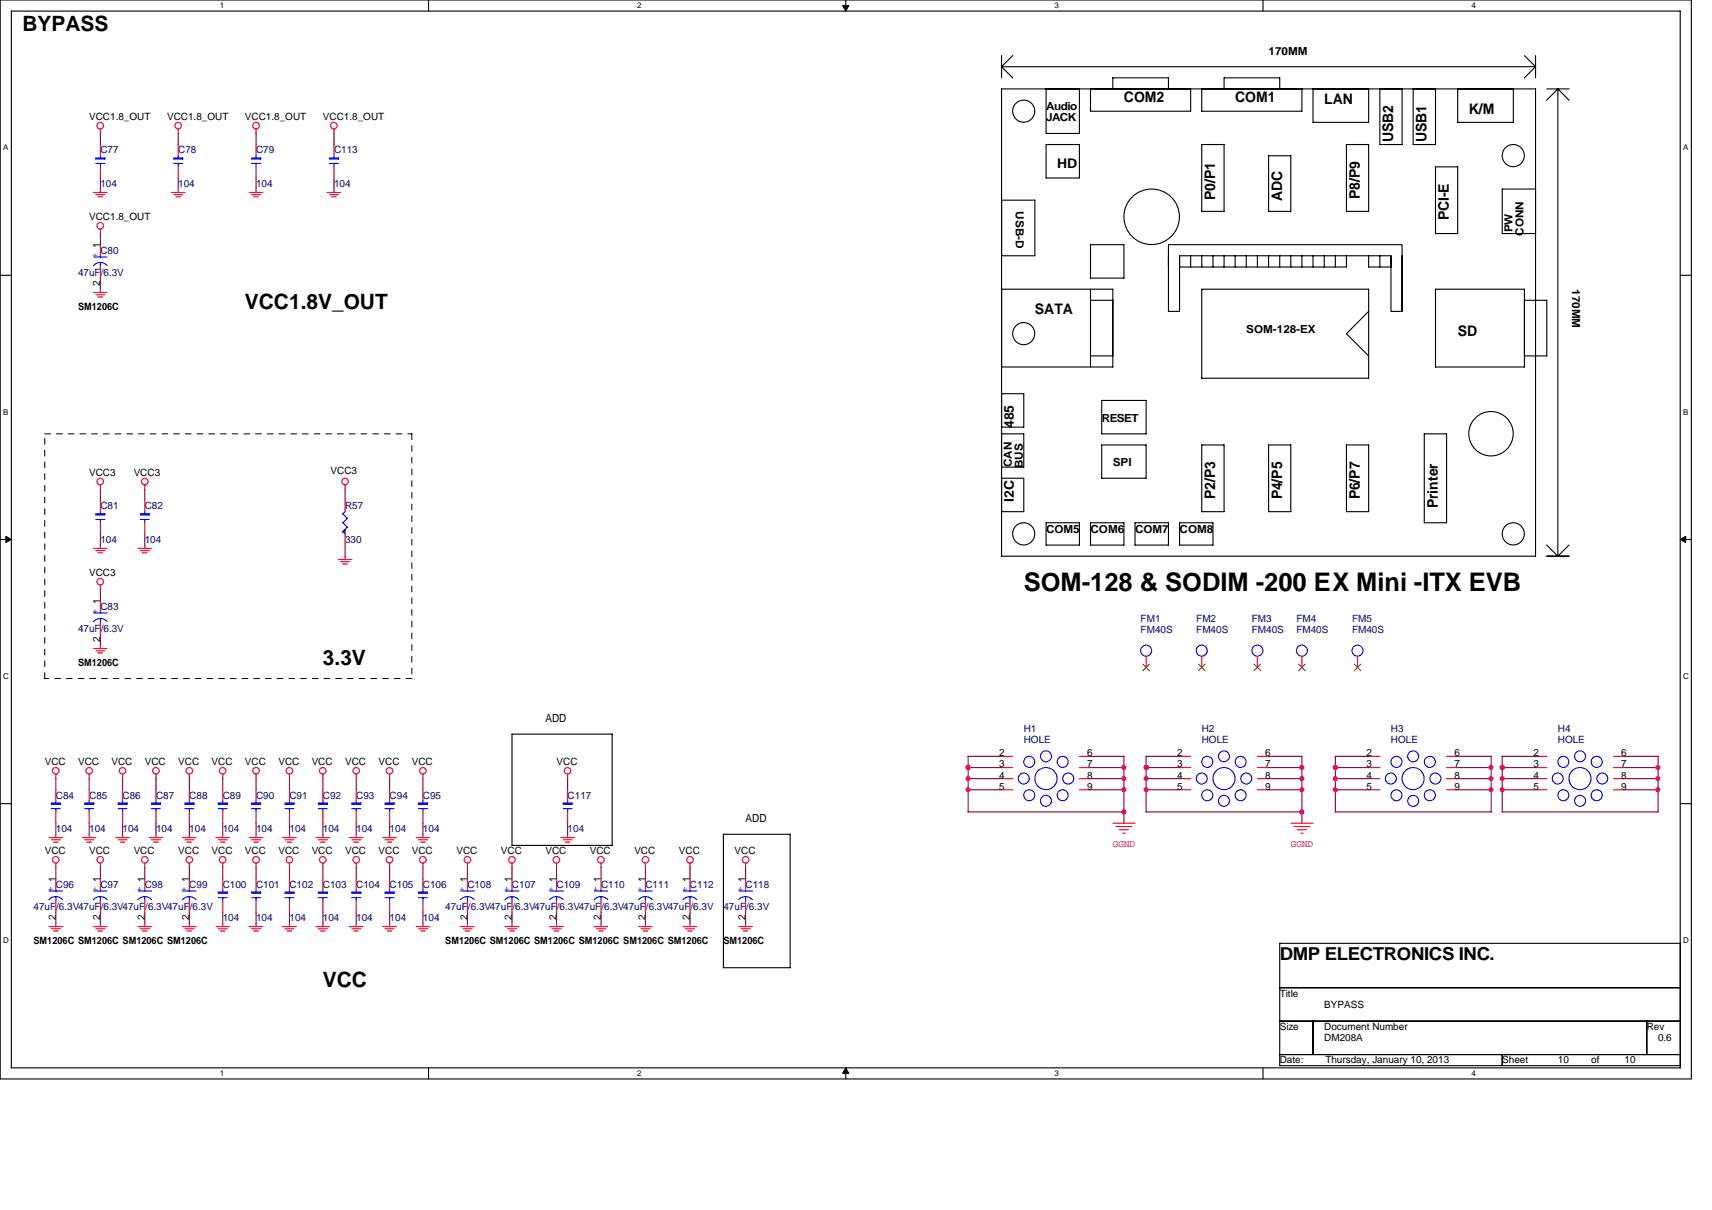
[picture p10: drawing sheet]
<svg xmlns="http://www.w3.org/2000/svg" width="297mm" height="210mm" viewBox="0 0 297 210" stroke-linecap="round" stroke-linejoin="round" font-family="sans-serif">
<path d="M0 0h293.5v187.2h-293.5zM2 1.9h289.5v183.4h-289.5z" fill="none" stroke="#000" stroke-width=".19"/>
<g fill="#fff">
<path d="M38.2 .2h.7v1.6h-.7z"/>
<path d="M38.2 185.5h.7v1.6h-.7z"/>
</g>
<path d="M74.4 0v1.9M74.4 185.3v1.9" fill="none" stroke="#000" stroke-width=".19"/>
<g fill="#fff">
<path d="M110.6 .2h.7v1.6h-.7z"/>
<path d="M110.6 185.5h.7v1.6h-.7z"/>
</g>
<path d="M146.7 0v1.9M146.7 185.3v1.9" fill="none" stroke="#000" stroke-width=".19"/>
<path d="M146.2 1h1.1l-.6 .9zM146.7 185.3l.6 1h-1.1z" fill="#000" stroke="#000" stroke-width=".17"/>
<g fill="#fff">
<path d="M182.9 .2h.8v1.6h-.8z"/>
<path d="M182.9 185.5h.8v1.6h-.8z"/>
</g>
<path d="M219.1 0v1.9M219.1 185.3v1.9" fill="none" stroke="#000" stroke-width=".19"/>
<g fill="#fff">
<path d="M255.3 .2h.8v1.6h-.8z"/>
<path d="M255.3 185.5h.8v1.6h-.8z"/>
<path d="M.5 24.8h.9v1.6h-.9z"/>
<path d="M292 24.8h.9v1.6h-.9z"/>
<path d="M.5 70.7h.9v1.5h-.9z"/>
<path d="M292 70.7h.9v1.5h-.9z"/>
</g>
<path d="M0 47.8h2M291.5 47.8h2" fill="none" stroke="#000" stroke-width=".19"/>
<g fill="#fff">
<path d="M.5 116.5h1v1.6h-1z"/>
<path d="M292 116.5h1v1.6h-1z"/>
</g>
<path d="M0 93.6h2M291.5 93.6h2" fill="none" stroke="#000" stroke-width=".19"/>
<path d="M1 93.1l1 .5-1 .5zM291.5 93.6l1-.5v1z" fill="#000" stroke="#000" stroke-width=".17"/>
<g fill="#fff">
<path d="M.5 162.4h1v1.5h-1z"/>
<path d="M292 162.4h1v1.5h-1z"/>
</g>
<g fill="none" stroke="#000" stroke-width=".19">
<path d="M173.8 15.4h92.6v81.1h-92.6zM173.8 9.6v3.9M173.8 11.6l1.9 1.9M175.7 9.6l-1.9 2M181.5 15.4v7.8h5.8v-7.8M189.2 15.4v3.9h17.4v-3.9M193.1 15.4v-1.9h9.7l-.1 2M208.5 15.4v3.9h17.4v-3.9M212.4 15.5v-2h9.7l-.1 2M227.8 15.4v5.8h9.7v-5.8M239.4 15.4v9.7h3.9v-9.7M245.2 15.4v9.7h3.9v-9.7"/>
<path d="M252.9 15.4v5.8h9.7v-5.8M264.5 9.7l1.9 1.9h-92.6M266.4 9.7v3.8M266.4 11.6l-1.9 1.9M268.4 15.4h3.8M270.3 15.4v81.1M270.3 15.4l-2 2M270.3 15.4l1.9 2M173.8 34.7h5.8v9.7h-5.8M181.5 25.1h5.8v5.8h-5.8zM208.5 25.1h3.9v11.6h-3.9zM220.1 27h3.9v9.7h-3.9z"/>
<path d="M224 27h.1M233.6 25.1h3.9v11.6h-3.9zM249.1 29h3.8v11.5h-3.8zM266.4 32.8h-5.8v7.7h5.8M173.8 50.2h19.3v13.5h-19.3M189.2 42.5h5.8v5.8h-5.8zM189.2 50.2v13.5M189.2 52.1h3.9M202.7 42.5h40.6v11.5h-2v-9.6h-36.6v9.6h-2zM204.7 44.4v1.9h28.9v-1.9M206.6 44.4v1.9M208.5 50.2h29v15.4h-29z"/>
<path d="M208.5 44.4v1.9M210.5 44.4v1.9M212.4 44.4v1.9M214.3 44.4v1.9M216.2 44.4v1.9M218.2 44.4v1.9M220.1 44.4v1.9M222 44.4v1.9M224 44.4v1.9M225.9 44.4v1.9M227.8 44.4v1.9M229.8 44.4v1.9"/>
<path d="M231.7 44.4v1.9M233.6 57.9l3.9 3.9M237.5 44.4v1.9M237.5 54l-3.9 3.9M239.4 44.4v1.9M241.3 44.4v1.9h-3.9M243.3 44.4v9.6M249.1 50.2h15.4v13.5h-15.4zM264.5 52.1h3.9v9.7h-3.9M173.8 75.3h3.8v5.8h-3.8M173.8 68.3h3.8v5.8h-3.8M189.2 61.8h3.9"/>
<path d="M191.2 69.5h7.7v5.8h-7.7zM191.2 77.2h7.7v5.8h-7.7zM208.5 77.2h3.9v11.6h-3.9zM220.1 77.2h3.9v11.6h-3.9zM233.6 77.2h3.9v11.6h-3.9zM247.1 75.3h3.9v15.4h-3.9zM173.8 83h3.8v5.8h-3.8M181.5 90.7h5.8v3.9h-5.8zM189.2 90.7h5.8v3.9h-5.8zM196.9 90.7h5.8v3.9h-5.8zM204.7 90.7h5.8v3.9h-5.8zM268.3 94.6l2 1.9 1.9-1.9"/>
<path d="M268.4 96.5h3.8M0 139.5h2M88.8 127.4h17.4v19.3h-17.4zM291.5 139.5h2M125.5 144.8h11.6v23.1h-11.6zM222 163.7h69.5v21.2h-69.5zM222 171.4h69.5M222 177.2h69.5M227.8 177.2v5.8M285.7 177.2v5.8M222 183h69.5M260.6 183v1.9"/>
<circle cx="177.6" cy="19.3" r="1.92"/>
<circle cx="199.8" cy="37.6" r="4.8"/>
<circle cx="262.5" cy="27" r="1.92"/>
<circle cx="177.6" cy="57.9" r="1.92"/>
<circle cx="258.7" cy="75.3" r="3.9"/>
<circle cx="177.6" cy="92.6" r="1.92"/>
<circle cx="262.5" cy="92.6" r="1.92"/>
</g>
<path d="M7.8 75.3h63.7M71.5 75.3v42.5M7.8 117.8v-42.5M71.5 117.8h-63.7" fill="none" stroke="#000" stroke-width=".17" stroke-dasharray="1 1 1 1 1 1 1 1"/>
<g fill="none" stroke="#f00" stroke-width=".19">
<path d="M16.2 33.4h2.4M16.6 33.8h1.6M17 34.2h.8M17.4 22.4v.8M17.4 25.1v1.9M17.4 29v1.9M17.4 32.8v.6M17.4 39.8v.8M29.7 33.4h2.4M30.2 33.8h1.5M30.5 34.2h.8M30.9 22.4v.8"/>
<path d="M30.9 25.1v1.9M30.9 29v1.9M30.9 32.8v.6M43.3 33.4h2.3M43.7 33.8h1.5M44 34.2h.8M44.4 22.4v.8M44.4 25.1v1.9M44.4 29v1.9M44.4 32.8v.6M56.8 33.4h2.3M57.2 33.8h1.5"/>
<path d="M57.5 34.2h.8M58 22.4v.8M58 25.1v1.9M58 29v1.9M58 32.8v.6M16.2 50.8h2.4M16.6 51.2h1.6M17 51.5h.8M17.4 42.5v1.9M17.4 46.3v2M17.4 50.2v.6M16.2 95.2h2.4"/>
<path d="M16.6 95.5h1.6M17 95.9h.8M17.4 84.2v.8M17.4 86.9v1.9M17.4 90.7v1.9M17.4 94.6v.6M24 95.2h2.3M24.4 95.5h1.5M24.7 95.9h.8M25.1 84.2v.8M25.1 86.9v1.9M25.1 90.7v1.9"/>
<path d="M25.1 94.6v.6M58.7 97.1h2.3M59.1 97.5h1.6M59.5 97.9h.8M59.9 84.2v.8M59.9 86.9v1.9M59.9 92.6v2M59.9 96.5v.6M16.2 112.5h2.4M16.6 112.9h1.6M17 113.3h.8M17.4 101.5v.8"/>
<path d="M17.4 104.2v2M17.4 108.1v1.9M17.4 112v.6M198.9 113.9v1.9M208.5 113.9v1.9M218.2 113.9v1.9M225.9 113.9v1.9M235.5 113.9v1.9M9.7 134.3v.8M9.7 137.1v1.9M15.5 134.3v.8M15.5 137.1v1.9"/>
<path d="M21.3 134.3v.8M21.3 137.1v1.9M27.1 134.3v.8M27.1 137.1v1.9M32.8 134.3v.8M32.8 137.1v1.9M38.6 134.3v.8M38.6 137.1v1.9M44.4 134.3v.8M44.4 137.1v1.9M50.2 134.3v.8M50.2 137.1v1.9"/>
<path d="M56 134.3v.8M56 137.1v1.9M61.8 134.3v.8M61.8 137.1v1.9M67.6 134.3v.8M67.6 137.1v1.9M73.4 134.3v.8M73.4 137.1v1.9M98.5 134.3v.8M98.5 137.1v1.9M173.8 131.3h1.9M173.8 133.2h1.9"/>
<path d="M173.8 135.1h1.9M173.8 137.1h1.9M187.3 131.3h1.9M187.3 133.2h1.9M187.3 135.1h1.9M187.3 137.1h1.9M204.7 131.3h1.9M204.7 133.2h1.9M204.7 135.1h1.9M204.7 137.1h1.9M218.2 131.3h1.9M218.2 133.2h1.9"/>
<path d="M218.2 135.1h1.9M218.2 137.1h1.9M237.5 131.3h1.9M237.5 133.2h1.9M237.5 135.1h1.9M237.5 137.1h1.9M251 131.3h1.9M251 133.2h1.9M251 135.1h1.9M251 137.1h1.9M266.4 131.3h2M266.4 133.2h2"/>
<path d="M266.4 135.1h2M266.4 137.1h2M279.9 131.3h2M279.9 133.2h2M279.9 135.1h2M279.9 137.1h2M8.5 145.4h2.4M8.9 145.7h1.6M9.3 146.1h.8M9.7 140.9v2M9.7 144.8v.6M9.7 149.8v.8"/>
<path d="M9.7 152.5v1.9M9.7 156.4v1.9M14.3 145.4h2.3M14.7 145.7h1.6M15.1 146.1h.8M15.5 140.9v2M15.5 144.8v.6M17.4 149.8v.8M17.4 152.5v1.9M17.4 156.4v1.9M20.1 145.4h2.3M20.5 145.7h1.6"/>
<path d="M20.9 146.1h.8M21.3 140.9v2M21.3 144.8v.6M25.1 149.8v.8M25.1 152.5v1.9M25.1 156.4v1.9M25.9 145.4h2.3M26.3 145.7h1.6M26.6 146.1h.8M27.1 140.9v2M27.1 144.8v.6M31.7 145.4h2.3"/>
<path d="M32.1 145.7h1.6M32.4 146.1h.8M32.8 140.9v2M32.8 144.8v.6M32.8 149.8v.8M32.8 152.5v1.9M32.8 156.4v1.9M37.5 145.4h2.3M37.9 145.7h1.5M38.2 146.1h.8M38.6 140.9v2M38.6 144.8v.6"/>
<path d="M38.6 149.8v.8M38.6 152.5v1.9M38.6 156.4v1.9M43.3 145.4h2.3M43.7 145.7h1.5M44 146.1h.8M44.4 140.9v2M44.4 144.8v.6M44.4 149.8v.8M44.4 152.5v1.9M44.4 156.4v1.9M49 145.4h2.4"/>
<path d="M49.5 145.7h1.5M49.8 146.1h.8M50.2 140.9v2M50.2 144.8v.6M50.2 149.8v.8M50.2 152.5v1.9M50.2 156.4v1.9M54.8 145.4h2.4M55.2 145.7h1.6M55.6 146.1h.8M56 140.9v2M56 144.8v.6"/>
<path d="M56 149.8v.8M56 152.5v1.9M56 156.4v1.9M60.6 145.4h2.4M61 145.7h1.6M61.4 146.1h.8M61.8 140.9v2M61.8 144.8v.6M61.8 149.8v.8M61.8 152.5v1.9M61.8 156.4v1.9M66.4 145.4h2.4"/>
<path d="M66.8 145.7h1.6M67.2 146.1h.8M67.6 140.9v2M67.6 144.8v.6M67.6 149.8v.8M67.6 152.5v1.9M67.6 156.4v1.9M72.2 145.4h2.3M72.6 145.7h1.6M73 146.1h.8M73.4 140.9v2M73.4 144.8v.6"/>
<path d="M73.4 149.8v.8M73.4 152.5v1.9M73.4 156.4v1.9M81.1 149.8v.8M81.1 152.5v1.9M81.1 156.4v1.9M88.8 149.8v.8M88.8 152.5v1.9M88.8 156.4v1.9M96.6 149.8v.8M96.6 152.5v1.9M96.6 156.4v1.9"/>
<path d="M97.3 145.4h2.3M97.7 145.7h1.6M98.1 146.1h.8M98.5 140.9v2M98.5 144.8v.6M104.3 149.8v.8M104.3 152.5v1.9M104.3 156.4v1.9M112 149.8v.8M112 152.5v1.9M112 156.4v1.9M119.7 149.8v.8"/>
<path d="M119.7 152.5v1.9M119.7 156.4v1.9M129.4 149.8v.8M129.4 152.5v1.9M129.4 156.4v1.9M193.1 142.9h3.9M193.7 143.4h2.7M194.2 144h1.6M194.8 144.6h.4M224 142.9h3.8M224.5 143.4h2.8M225.1 144h1.6"/>
<path d="M225.7 144.6h.4M8.5 160.8h2.4M8.9 161.2h1.6M9.3 161.6h.8M9.7 160.2v.6M16.2 160.8h2.4M16.6 161.2h1.6M17 161.6h.8M17.4 160.2v.6M24 160.8h2.3M24.4 161.2h1.5M24.7 161.6h.8"/>
<path d="M25.1 160.2v.6M31.7 160.8h2.3M32.1 161.2h1.6M32.4 161.6h.8M32.8 160.2v.6M37.5 160.8h2.3M37.9 161.2h1.5M38.2 161.6h.8M38.6 160.2v.6M43.3 160.8h2.3M43.7 161.2h1.5M44 161.6h.8"/>
<path d="M44.4 160.2v.6M49 160.8h2.4M49.5 161.2h1.5M49.8 161.6h.8M50.2 160.2v.6M54.8 160.8h2.4M55.2 161.2h1.6M55.6 161.6h.8M56 160.2v.6M60.6 160.8h2.4M61 161.2h1.6M61.4 161.6h.8"/>
<path d="M61.8 160.2v.6M66.4 160.8h2.4M66.8 161.2h1.6M67.2 161.6h.8M67.6 160.2v.6M72.2 160.8h2.3M72.6 161.2h1.6M73 161.6h.8M73.4 160.2v.6M79.9 160.8h2.4M80.3 161.2h1.6M80.7 161.6h.8"/>
<path d="M81.1 160.2v.6M87.6 160.8h2.4M88.1 161.2h1.5M88.4 161.6h.8M88.8 160.2v.6M95.4 160.8h2.3M95.8 161.2h1.5M96.2 161.6h.7M96.6 160.2v.6M103.1 160.8h2.3M103.5 161.2h1.6M103.9 161.6h.8"/>
<path d="M104.3 160.2v.6M110.8 160.8h2.4M111.2 161.2h1.6M111.6 161.6h.8M112 160.2v.6M118.5 160.8h2.4M119 161.2h1.5M119.3 161.6h.8M119.7 160.2v.6M128.2 160.8h2.3M128.6 161.2h1.6M129 161.6h.7"/>
<path d="M129.4 160.2v.6"/>
<circle cx="17.4" cy="39.2" r=".57"/>
<circle cx="17.4" cy="21.8" r=".57"/>
<circle cx="30.9" cy="21.8" r=".57"/>
<circle cx="44.4" cy="21.8" r=".57"/>
<circle cx="57.9" cy="21.8" r=".57"/>
<circle cx="17.4" cy="83.6" r=".57"/>
<circle cx="25.1" cy="83.6" r=".57"/>
<circle cx="59.9" cy="83.6" r=".57"/>
<circle cx="17.4" cy="100.9" r=".57"/>
<circle cx="9.7" cy="133.8" r=".57"/>
<circle cx="15.5" cy="133.8" r=".57"/>
<circle cx="21.3" cy="133.8" r=".57"/>
<circle cx="27.1" cy="133.8" r=".57"/>
<circle cx="32.9" cy="133.8" r=".57"/>
<circle cx="38.6" cy="133.8" r=".57"/>
<circle cx="44.4" cy="133.8" r=".57"/>
<circle cx="50.2" cy="133.8" r=".57"/>
<circle cx="56" cy="133.8" r=".57"/>
<circle cx="61.8" cy="133.8" r=".57"/>
<circle cx="67.6" cy="133.8" r=".57"/>
<circle cx="73.4" cy="133.8" r=".57"/>
<circle cx="98.5" cy="133.8" r=".57"/>
<circle cx="9.7" cy="149.2" r=".57"/>
<circle cx="17.4" cy="149.2" r=".57"/>
<circle cx="25.1" cy="149.2" r=".57"/>
<circle cx="32.8" cy="149.2" r=".57"/>
<circle cx="38.6" cy="149.2" r=".57"/>
<circle cx="44.4" cy="149.2" r=".57"/>
<circle cx="50.2" cy="149.2" r=".57"/>
<circle cx="56" cy="149.2" r=".57"/>
<circle cx="61.8" cy="149.2" r=".57"/>
<circle cx="67.6" cy="149.2" r=".57"/>
<circle cx="73.4" cy="149.2" r=".57"/>
<circle cx="81.1" cy="149.2" r=".57"/>
<circle cx="88.8" cy="149.2" r=".57"/>
<circle cx="96.5" cy="149.2" r=".57"/>
<circle cx="104.3" cy="149.2" r=".57"/>
<circle cx="112" cy="149.2" r=".57"/>
<circle cx="119.7" cy="149.2" r=".57"/>
<circle cx="129.4" cy="149.2" r=".57"/>
</g>
<g fill="none" stroke="#00f" stroke-width=".19">
<path d="M16.6 28.4h1.6M17.4 27v.4M17.4 28.3v.7M30.1 28.4h1.6M30.9 27v.4M30.9 28.3v.7M43.6 28.4h1.6M44.4 27v.4M44.4 28.3v.7M57.1 28.4h1.6M58 27v.4M58 28.3v.7"/>
<path d="M16.3 44.6h2.3M17.4 44.4v.2M17.4 45.6v.8M18.6 46.1a1.55 1.55 0 0 0-1.2-.5 1.46 1.46 0 0 0-1.2 .5M16.6 90.1h1.6M17.4 88.8v.4M17.4 90.1v.6M24.3 90.1h1.6M25.1 88.8v.4M25.1 90.1v.6M59.5 92.2l.4 .4M59.5 90.7l.8 .8"/>
<path d="M59.5 89.2l.8 .8M59.9 88.8l-.4 .4M60.3 91.5l-.8 .8M60.3 89.9l-.8 .8M16.3 106.4h2.3M17.4 106.2v.2M17.4 107.3v.8M18.6 107.9a1.55 1.55 0 0 0-1.2-.6 1.54 1.54 0 0 0-1.2 .6M9.7 139v.4M15.5 139v.4M21.3 139v.4M27.1 139v.4"/>
<path d="M32.8 139v.4M38.6 139v.4M44.4 139v.4M50.2 139v.4M56 139v.4M61.8 139v.4M67.6 139v.4M73.4 139v.4M98.5 139v.4M8.5 154.6h2.4M8.9 140.3h1.6M9.7 155.6a1.54 1.54 0 0 1 1.2 .5"/>
<path d="M9.7 155.6a1.54 1.54 0 0 0-1.2 .5M9.7 140.3v.6M9.7 154.4v.2M9.7 155.6v.8M14.7 140.3h1.6M15.5 140.3v.6M16.3 154.6h2.3M17.4 154.4v.2M17.4 155.6v.8M18.6 156.1a1.55 1.55 0 0 0-1.2-.5 1.54 1.54 0 0 0-1.2 .5M20.5 140.3h1.5M21.3 140.3v.6"/>
<path d="M24 154.6h2.3M25.1 155.6a1.54 1.54 0 0 1 1.2 .5M25.1 155.6a1.54 1.54 0 0 0-1.2 .5M25.1 154.4v.2M25.1 155.6v.8M26.3 140.3h1.5M27.1 140.3v.6M31.7 154.6h2.3M32.1 140.3h1.5M32.8 155.6a1.54 1.54 0 0 1 1.2 .5M32.8 155.6a1.54 1.54 0 0 0-1.2 .5M32.8 140.3v.6"/>
<path d="M32.8 154.4v.2M32.8 155.6v.8M37.8 140.3h1.6M37.8 155.8h1.6M38.6 140.3v.6M38.6 154.4v.4M38.6 155.8v.6M43.6 140.3h1.6M43.6 155.8h1.6M44.4 140.3v.6M44.4 154.4v.4M44.4 155.8v.6"/>
<path d="M49.4 140.3h1.6M49.4 155.8h1.6M50.2 140.3v.6M50.2 154.4v.4M50.2 155.8v.6M55.2 140.3h1.6M55.2 155.8h1.6M56 140.3v.6M56 154.4v.4M56 155.8v.6M61 140.3h1.6M61 155.8h1.6"/>
<path d="M61.8 140.3v.6M61.8 154.4v.4M61.8 155.8v.6M66.8 140.3h1.6M66.8 155.8h1.6M67.6 140.3v.6M67.6 154.4v.4M67.6 155.8v.6M72.6 140.3h1.6M72.6 155.8h1.6M73.4 140.3v.6M73.4 154.4v.4"/>
<path d="M73.4 155.8v.6M79.9 154.6h2.4M81.1 154.4v.2M81.1 155.6v.8M82.3 156.1a1.55 1.55 0 0 0-1.2-.5 1.54 1.54 0 0 0-1.2 .5M87.7 154.6h2.3M88.8 154.4v.2M88.8 155.6v.8M90 156.1a1.55 1.55 0 0 0-1.2-.5 1.54 1.54 0 0 0-1.2 .5M95.4 154.6h2.3M96.5 155.6h.1a1.54 1.54 0 0 1 1.1 .5M96.5 155.6a1.54 1.54 0 0 0-1.1 .5"/>
<path d="M96.6 154.4v.2M96.6 155.6v.8M97.7 140.3h1.5M98.5 140.3v.6M103.1 154.6h2.3M104.3 155.6a1.54 1.54 0 0 1 1.1 .5M104.3 155.6a1.54 1.54 0 0 0-1.2 .5M104.3 154.4v.2M104.3 155.6v.8M110.8 156.1a1.54 1.54 0 0 1 1.2-.5 1.54 1.54 0 0 1 1.2 .5M110.8 154.6h2.4M112 154.4v.2"/>
<path d="M112 155.6v.8M118.6 154.6h2.3M119.7 154.4v.2M119.7 155.6v.8M120.9 156.1a1.55 1.55 0 0 0-1.2-.5 1.54 1.54 0 0 0-1.2 .5M128.2 154.6h2.4M129.3 155.6h.1a1.54 1.54 0 0 1 1.1 .5M129.3 155.6a1.54 1.54 0 0 0-1.1 .5M129.4 154.4v.2M129.4 155.6v.8"/>
<circle cx="198.9" cy="112.9" r=".96"/>
<circle cx="208.5" cy="112.9" r=".96"/>
<circle cx="218.2" cy="112.9" r=".96"/>
<circle cx="225.9" cy="112.9" r=".96"/>
<circle cx="235.5" cy="112.9" r=".96"/>
<circle cx="177.6" cy="135.1" r=".95"/>
<circle cx="178.6" cy="132.2" r=".96"/>
<circle cx="178.6" cy="138" r=".95"/>
<circle cx="181.5" cy="131.3" r=".95"/>
<circle cx="181.5" cy="139" r=".95"/>
<circle cx="181.5" cy="135.1" r="1.92"/>
<circle cx="184.4" cy="132.2" r=".96"/>
<circle cx="184.4" cy="138" r=".95"/>
<circle cx="185.3" cy="135.1" r=".96"/>
<circle cx="208.5" cy="135.1" r=".95"/>
<circle cx="209.5" cy="132.2" r=".96"/>
<circle cx="209.5" cy="138" r=".96"/>
<circle cx="212.4" cy="131.3" r=".95"/>
<circle cx="212.4" cy="139" r=".95"/>
<circle cx="212.4" cy="135.1" r="1.92"/>
<circle cx="215.3" cy="132.2" r=".96"/>
<circle cx="215.3" cy="138" r=".95"/>
<circle cx="216.2" cy="135.1" r=".95"/>
<circle cx="241.3" cy="135.1" r=".95"/>
<circle cx="242.3" cy="132.2" r=".96"/>
<circle cx="242.3" cy="138" r=".95"/>
<circle cx="245.2" cy="135.1" r="1.92"/>
<circle cx="245.2" cy="131.3" r=".95"/>
<circle cx="245.2" cy="139" r=".95"/>
<circle cx="248.1" cy="132.2" r=".96"/>
<circle cx="248.1" cy="138" r=".96"/>
<circle cx="249" cy="135.1" r=".95"/>
<circle cx="270.3" cy="135.1" r=".95"/>
<circle cx="271.2" cy="132.2" r=".96"/>
<circle cx="271.2" cy="138" r=".95"/>
<circle cx="274.1" cy="135.1" r="1.92"/>
<circle cx="274.1" cy="131.3" r=".95"/>
<circle cx="274.1" cy="139" r=".95"/>
<circle cx="277" cy="132.2" r=".96"/>
<circle cx="277" cy="138" r=".96"/>
<circle cx="278" cy="135.1" r=".95"/>
</g>
<g fill="#00f" stroke="#00f" stroke-width=".19">
<path d="M57.2 27.4v.2h1.5v-.2z" fill-rule="evenodd"/>
<path d="M20.5 139.4v.2h1.5v-.2z" fill-rule="evenodd"/>
<path d="M66.8 154.8v.2h1.6v-.2z" fill-rule="evenodd"/>
<path d="M49.5 139.4v.2h1.5v-.2z" fill-rule="evenodd"/>
<path d="M24.4 89.2v.2h1.5v-.2z" fill-rule="evenodd"/>
<path d="M61 154.8v.2h1.6v-.2z" fill-rule="evenodd"/>
<path d="M14.7 139.4v.2h1.6v-.2z" fill-rule="evenodd"/>
<path d="M97.7 139.4v.2h1.5v-.2z" fill-rule="evenodd"/>
<path d="M8.9 139.4v.2h1.6v-.2z" fill-rule="evenodd"/>
<path d="M43.7 154.8v.2h1.5v-.2z" fill-rule="evenodd"/>
<path d="M16.6 27.4v.2h1.6v-.2z" fill-rule="evenodd"/>
<path d="M37.9 154.8v.2h1.5v-.2z" fill-rule="evenodd"/>
<path d="M43.7 139.4v.2h1.5v-.2z" fill-rule="evenodd"/>
<path d="M55.2 154.8v.2h1.6v-.2z" fill-rule="evenodd"/>
<path d="M37.9 139.4v.2h1.5v-.2z" fill-rule="evenodd"/>
<path d="M30.2 27.4v.2h1.5v-.2z" fill-rule="evenodd"/>
<path d="M61 139.4v.2h1.6v-.2z" fill-rule="evenodd"/>
<path d="M49.5 154.8v.2h1.5v-.2z" fill-rule="evenodd"/>
<path d="M32.1 139.4v.2h1.5v-.2z" fill-rule="evenodd"/>
<path d="M26.3 139.4v.2h1.5v-.2z" fill-rule="evenodd"/>
<path d="M16.6 89.2v.2h1.6v-.2z" fill-rule="evenodd"/>
<path d="M72.6 139.4v.2h1.6v-.2z" fill-rule="evenodd"/>
<path d="M43.7 27.4v.2h1.5v-.2z" fill-rule="evenodd"/>
<path d="M66.8 139.4v.2h1.6v-.2z" fill-rule="evenodd"/>
<path d="M59.9 91.9v.7l-.4-.3z" fill-rule="evenodd"/>
<path d="M72.6 154.8v.2h1.6v-.2z" fill-rule="evenodd"/>
<path d="M55.2 139.4v.2h1.6v-.2z" fill-rule="evenodd"/>
</g>
<path d="M198.3 115.3l1.1 1.1M199.4 115.3l-1.1 1.1M207.9 115.3l1.2 1.1M209.1 115.3l-1.2 1.1M217.6 115.3l1.2 1.1M218.7 115.3l-1.1 1.1M225.3 115.3l1.2 1.1M226.5 115.3l-1.2 1.1M235 115.3l1.1 1.1M236.1 115.3l-1.2 1.1" fill="none" stroke="#804000" stroke-width=".17"/>
<g fill="none" stroke="#800040" stroke-width=".19">
<path d="M17.4 23.1v2M17.4 30.9v1.9M30.9 23.1v2M30.9 30.9v1.9M44.4 23.1v2M44.4 30.9v1.9M58 23.1v2M58 30.9v1.9M17.4 40.5v2M17.4 48.2v2M17.4 84.9v2M17.4 92.6v2"/>
<path d="M25.1 84.9v2M25.1 92.6v2M59.9 84.9v2M59.9 94.6v1.9M17.4 102.3v1.9M17.4 110v2M9.7 135.1v2M15.5 135.1v2M21.3 135.1v2M27.1 135.1v2M32.8 135.1v2M38.6 135.1v2"/>
<path d="M44.4 135.1v2M50.2 135.1v2M56 135.1v2M61.8 135.1v2M67.6 135.1v2M73.4 135.1v2M98.5 135.1v2M168 131.3h5.8M168 133.2h5.8M168 135.1h5.8M168 137.1h5.8M168 131.2v9.7"/>
<path d="M189.2 131.3h5.8M189.2 133.2h5.8M189.2 135.1h5.8M189.2 137.1h5.8M195 131.2v11.7M198.8 131.3h5.9M198.8 133.2h5.9M198.8 135.1h5.9M198.8 137.1h5.9M198.9 131.2v9.7M220.1 131.3h5.8M220.1 133.2h5.8"/>
<path d="M220.1 135.1h5.8M220.1 137.1h5.8M225.9 131.2v11.7M231.7 131.3h5.8M231.7 133.2h5.8M231.7 135.1h5.8M231.7 137.1h5.8M231.7 131.2v9.7h27v-9.7M252.9 131.3h5.8M252.9 133.2h5.8M252.9 135.1h5.8M252.9 137.1h5.8"/>
<path d="M260.6 131.3h5.8M260.6 133.2h5.8M260.6 135.1h5.8M260.6 137.1h5.8M260.6 131.2v9.7M281.9 131.3h5.8M281.9 133.2h5.8M281.9 135.1h5.8M281.9 137.1h5.8M287.7 131.2v9.7h-27.1M9.7 142.8v2M9.7 150.5v2"/>
<path d="M9.7 158.3v1.9M15.5 142.8v2M17.4 150.5v2M17.4 158.3v1.9M21.3 142.8v2M25.1 150.5v2M25.1 158.3v1.9M27.1 142.8v2M32.8 142.8v2M32.8 150.5v2M32.8 158.3v1.9M38.6 142.8v2"/>
<path d="M38.6 150.5v2M38.6 158.3v1.9M44.4 142.8v2M44.4 150.5v2M44.4 158.3v1.9M50.2 142.8v2M50.2 150.5v2M50.2 158.3v1.9M56 142.8v2M56 150.5v2M56 158.3v1.9M61.8 142.8v2"/>
<path d="M61.8 150.5v2M61.8 158.3v1.9M67.6 142.8v2M67.6 150.5v2M67.6 158.3v1.9M73.4 142.8v2M73.4 150.5v2M73.4 158.3v1.9M81.1 150.5v2M81.1 158.3v1.9M88.8 150.5v2M88.8 158.3v1.9"/>
<path d="M96.6 150.5v2M96.6 158.3v1.9M98.5 142.8v2M104.3 150.5v2M104.3 158.3v1.9M112 150.5v2M112 158.3v1.9M119.7 150.5v2M119.7 158.3v1.9M129.4 150.5v2M129.4 158.3v1.9M168 140.9h27"/>
<path d="M198.8 140.9h27.1"/>
</g>
<g fill="#f0f" stroke="#f0f" stroke-width=".19">
<circle cx="168" cy="133.2" r=".38"/>
<circle cx="168" cy="135.1" r=".38"/>
<circle cx="168" cy="137" r=".38"/>
<circle cx="195" cy="133.2" r=".38"/>
<circle cx="195" cy="135.1" r=".38"/>
<circle cx="195" cy="137" r=".38"/>
<circle cx="225.9" cy="140.9" r=".38"/>
<circle cx="198.9" cy="133.2" r=".38"/>
<circle cx="198.9" cy="135.1" r=".38"/>
<circle cx="198.9" cy="137" r=".38"/>
<circle cx="225.9" cy="133.2" r=".38"/>
<circle cx="225.9" cy="135.1" r=".38"/>
<circle cx="225.9" cy="137" r=".38"/>
<circle cx="260.6" cy="133.2" r=".38"/>
<circle cx="260.6" cy="135.1" r=".38"/>
<circle cx="260.6" cy="137" r=".38"/>
<circle cx="287.7" cy="133.2" r=".38"/>
<circle cx="287.7" cy="135.1" r=".38"/>
<circle cx="287.7" cy="137" r=".38"/>
<circle cx="231.7" cy="133.2" r=".38"/>
<circle cx="231.7" cy="135.1" r=".38"/>
<circle cx="231.7" cy="137" r=".38"/>
<circle cx="258.7" cy="133.2" r=".38"/>
<circle cx="258.7" cy="135.1" r=".38"/>
<circle cx="258.7" cy="137" r=".38"/>
<circle cx="195" cy="140.9" r=".38"/>
</g>
<text font-size="4.4" x="177.6" y="102.6">SOM-128 &amp; SODIM -200 EX Mini -ITX EVB</text>
<g font-size="3.7">
<text x="3.9" y="5.3">BYPASS</text>
<text x="42.5" y="53.6">VCC1.8V_OUT</text>
<text x="56" y="115.3">3.3V</text>
<text x="56" y="171.3">VCC</text>
</g>
<text font-size="3.1" x="222" y="166.6">DMP ELECTRONICS INC.</text>
<g font-size="2.5">
<text x="195" y="17.8">COM2</text>
<text x="214.3" y="17.8">COM1</text>
<text x="229.8" y="18">LAN</text>
<text x="254.8" y="19.7">K/M</text>
<text x="241.7" y="24.7" transform="rotate(-90 241.7 24.7)">USB2</text>
<text x="247.5" y="24.7" transform="rotate(-90 247.5 24.7)">USB1</text>
<text x="210.8" y="34.7" transform="rotate(-90 210.8 34.7)">P0/P1</text>
<text x="222.4" y="34.9" transform="rotate(-90 222.4 34.9)">ADC</text>
<text x="235.9" y="34.5" transform="rotate(-90 235.9 34.5)">P8/P9</text>
<text x="251.4" y="38.2" transform="rotate(-90 251.4 38.2)">PCI-E</text>
<text x="179.6" y="54.4">SATA</text>
<text x="252.9" y="58.3">SD</text>
<text x="210.8" y="86.7" transform="rotate(-90 210.8 86.7)">P2/P3</text>
<text x="222.4" y="86.7" transform="rotate(-90 222.4 86.7)">P4/P5</text>
<text x="235.9" y="86.7" transform="rotate(-90 235.9 86.7)">P6/P7</text>
<text x="249.4" y="88.2" transform="rotate(-90 249.4 88.2)">Printer</text>
</g>
<g font-size="2.3">
<text x="183.4" y="29.2">HD</text>
<text x="175.9" y="74.3" transform="rotate(-90 175.9 74.3)">485</text>
<text x="175.9" y="87.1" transform="rotate(-90 175.9 87.1)">I2C</text>
</g>
<g font-size="1.9">
<text x="220.1" y="9.5">170MM</text>
<text x="181.5" y="21.1">JACK</text>
<text x="181.5" y="19.2">Audio</text>
<text x="176.2" y="36.7" transform="rotate(90 176.2 36.7)">USB-D</text>
<text x="262.4" y="40.3" transform="rotate(-90 262.4 40.3)">PW</text>
<text x="264.3" y="40.9" transform="rotate(-90 264.3 40.9)">CONN</text>
<text x="272.8" y="50.2" transform="rotate(90 272.8 50.2)">170MM</text>
<text x="216.2" y="57.8">SOM-128-EX</text>
<text x="191.2" y="73.2">RESET</text>
<text x="175.6" y="81.1" transform="rotate(-90 175.6 81.1)">CAN</text>
<text x="177.5" y="81.3" transform="rotate(-90 177.5 81.3)">BUS</text>
<text x="193.1" y="80.9">SPI</text>
<text x="181.5" y="92.5">COM5</text>
<text x="189.2" y="92.5">COM6</text>
<text x="196.9" y="92.5">COM7</text>
<text x="204.7" y="92.5">COM8</text>
<text x="94.6" y="125.3">ADD</text>
<text x="129.4" y="142.6">ADD</text>
</g>
<g font-size="1.7">
<text x="15.5" y="20.8">VCC1.8_OUT</text>
<text x="29" y="20.8">VCC1.8_OUT</text>
<text x="42.5" y="20.8">VCC1.8_OUT</text>
<text x="56" y="20.8">VCC1.8_OUT</text>
<text x="15.5" y="38.2">VCC1.8_OUT</text>
<text x="17.4" y="43" transform="rotate(-90 17.4 43)">1</text>
<text x="13.5" y="53.7">SM1206C</text>
<text x="17.4" y="49.7" transform="rotate(-90 17.4 49.7)">2</text>
<text x="15.5" y="82.6">VCC3</text>
<text x="23.2" y="82.6">VCC3</text>
<text x="57.4" y="82.2">VCC3</text>
<text x="15.5" y="100">VCC3</text>
<text x="17.4" y="104.8" transform="rotate(-90 17.4 104.8)">1</text>
<text x="17.4" y="111.5" transform="rotate(-90 17.4 111.5)">2</text>
<text x="13.5" y="115.5">SM1206C</text>
<text x="173.4" y="131.2">2</text>
<text x="188.6" y="131.2">6</text>
<text x="204.3" y="131.2">2</text>
<text x="219.5" y="131.2">6</text>
<text x="237.1" y="131.2">2</text>
<text x="252.3" y="131.2">6</text>
<text x="266" y="131.2">2</text>
<text x="281.3" y="131.2">6</text>
<text x="7.8" y="132.8">VCC</text>
<text x="13.5" y="132.8">VCC</text>
<text x="19.3" y="132.8">VCC</text>
<text x="25.1" y="132.8">VCC</text>
<text x="30.9" y="132.8">VCC</text>
<text x="36.7" y="132.8">VCC</text>
<text x="42.5" y="132.8">VCC</text>
<text x="48.3" y="132.8">VCC</text>
<text x="54.1" y="132.8">VCC</text>
<text x="59.9" y="132.8">VCC</text>
<text x="65.7" y="132.8">VCC</text>
<text x="71.5" y="132.8">VCC</text>
<text x="96.6" y="132.8">VCC</text>
<text x="173.4" y="133.2">3</text>
<text x="173.4" y="135.1">4</text>
<text x="173.4" y="137">5</text>
<text x="188.6" y="133.2">7</text>
<text x="188.6" y="135.1">8</text>
<text x="188.6" y="137">9</text>
<text x="204.3" y="133.2">3</text>
<text x="204.3" y="135.1">4</text>
<text x="204.3" y="137">5</text>
<text x="219.5" y="133.2">7</text>
<text x="219.5" y="135.1">8</text>
<text x="219.5" y="137">9</text>
<text x="237.1" y="133.2">3</text>
<text x="237.1" y="135.1">4</text>
<text x="237.1" y="137">5</text>
<text x="252.3" y="133.2">7</text>
<text x="252.3" y="135.1">8</text>
<text x="252.3" y="137">9</text>
<text x="266" y="133.2">3</text>
<text x="266" y="135.1">4</text>
<text x="266" y="137">5</text>
<text x="281.3" y="133.2">7</text>
<text x="281.3" y="135.1">8</text>
<text x="281.3" y="137">9</text>
<text x="7.8" y="148.3">VCC</text>
<text x="15.5" y="148.3">VCC</text>
<text x="23.2" y="148.3">VCC</text>
<text x="30.9" y="148.3">VCC</text>
<text x="36.7" y="148.3">VCC</text>
<text x="42.5" y="148.3">VCC</text>
<text x="48.3" y="148.3">VCC</text>
<text x="54.1" y="148.3">VCC</text>
<text x="59.9" y="148.3">VCC</text>
<text x="65.7" y="148.3">VCC</text>
<text x="71.5" y="148.3">VCC</text>
<text x="79.2" y="148.3">VCC</text>
<text x="86.9" y="148.3">VCC</text>
<text x="94.6" y="148.3">VCC</text>
<text x="102.3" y="148.3">VCC</text>
<text x="110.1" y="148.3">VCC</text>
<text x="117.8" y="148.3">VCC</text>
<text x="127.4" y="148.3">VCC</text>
<text x="17.4" y="153.1" transform="rotate(-90 17.4 153.1)">1</text>
<text x="104.3" y="153.1" transform="rotate(-90 104.3 153.1)">1</text>
<text x="9.7" y="159.7" transform="rotate(-90 9.7 159.7)">2</text>
<text x="17.4" y="159.7" transform="rotate(-90 17.4 159.7)">2</text>
<text x="25.1" y="159.7" transform="rotate(-90 25.1 159.7)">2</text>
<text x="32.8" y="159.7" transform="rotate(-90 32.8 159.7)">2</text>
<text x="81.1" y="159.7" transform="rotate(-90 81.1 159.7)">2</text>
<text x="88.8" y="159.7" transform="rotate(-90 88.8 159.7)">2</text>
<text x="96.5" y="159.7" transform="rotate(-90 96.5 159.7)">2</text>
<text x="104.3" y="159.7" transform="rotate(-90 104.3 159.7)">2</text>
<text x="112" y="159.7" transform="rotate(-90 112 159.7)">2</text>
<text x="119.7" y="159.7" transform="rotate(-90 119.7 159.7)">2</text>
<text x="129.3" y="159.7" transform="rotate(-90 129.3 159.7)">2</text>
<text x="5.8" y="163.8">SM1206C SM1206C SM1206C SM1206C</text>
<text x="77.3" y="163.8">SM1206C SM1206C SM1206C SM1206C SM1206C SM1206C</text>
<text x="125.5" y="163.8">SM1206C</text>
<text x="222" y="173">Title</text>
<text x="222" y="178.8">Size</text>
<text x="229.8" y="174.9">BYPASS</text>
<text x="229.8" y="178.8">Document Number</text>
<text x="285.7" y="178.8">Rev</text>
<text x="222" y="184.6">Date:</text>
<text x="229.8" y="180.7">DM208A</text>
<text x="230" y="184.6">Thursday, January 10, 2013</text>
<text x="260.6" y="184.6">Sheet</text>
<text x="270.3" y="184.6">10</text>
<text x="276.1" y="184.6">of</text>
<text x="281.9" y="184.6">10</text>
<text x="287.7" y="180.7">0.6</text>
</g>
<g font-size="1.7" fill="#000080">
<text x="17.4" y="26.6">C77</text>
<text x="30.9" y="26.6">C78</text>
<text x="44.4" y="26.6">C79</text>
<text x="58" y="26.6">C113</text>
<text x="17.4" y="32.4">104</text>
<text x="30.9" y="32.4">104</text>
<text x="44.4" y="32.4">104</text>
<text x="58" y="32.4">104</text>
<text x="13.5" y="47.9">47uF/6.3V</text>
<text x="17.4" y="44">C80</text>
<text x="17.4" y="88.4">C81</text>
<text x="25.1" y="88.4">C82</text>
<text x="59.9" y="88.4">R57</text>
<text x="17.4" y="94.2">104</text>
<text x="25.1" y="94.2">104</text>
<text x="59.9" y="94.2">330</text>
<text x="17.4" y="105.8">C83</text>
<text x="197.9" y="107.9">FM1</text>
<text x="207.6" y="107.9">FM2</text>
<text x="217.2" y="107.9">FM3</text>
<text x="224.9" y="107.9">FM4</text>
<text x="234.6" y="107.9">FM5</text>
<text x="13.5" y="109.6">47uF/6.3V</text>
<text x="197.9" y="109.8">FM40S</text>
<text x="207.6" y="109.8">FM40S</text>
<text x="217.2" y="109.8">FM40S</text>
<text x="224.9" y="109.8">FM40S</text>
<text x="234.6" y="109.8">FM40S</text>
<text x="177.6" y="127">H1</text>
<text x="177.6" y="128.9">HOLE</text>
<text x="208.5" y="127">H2</text>
<text x="208.5" y="128.9">HOLE</text>
<text x="241.3" y="127">H3</text>
<text x="241.3" y="128.9">HOLE</text>
<text x="270.3" y="127">H4</text>
<text x="270.3" y="128.9">HOLE</text>
<text x="9.7" y="138.6">C84</text>
<text x="15.5" y="138.6">C85</text>
<text x="21.3" y="138.6">C86</text>
<text x="27.1" y="138.6">C87</text>
<text x="32.8" y="138.6">C88</text>
<text x="38.6" y="138.6">C89</text>
<text x="44.4" y="138.6">C90</text>
<text x="50.2" y="138.6">C91</text>
<text x="56" y="138.6">C92</text>
<text x="61.8" y="138.6">C93</text>
<text x="67.6" y="138.6">C94</text>
<text x="73.4" y="138.6">C95</text>
<text x="98.5" y="138.6">C117</text>
<text x="9.7" y="144.4">104</text>
<text x="15.5" y="144.4">104</text>
<text x="21.3" y="144.4">104</text>
<text x="27.1" y="144.4">104</text>
<text x="32.8" y="144.4">104</text>
<text x="38.6" y="144.4">104</text>
<text x="44.4" y="144.4">104</text>
<text x="50.2" y="144.4">104</text>
<text x="56" y="144.4">104</text>
<text x="61.8" y="144.4">104</text>
<text x="67.6" y="144.4">104</text>
<text x="73.4" y="144.4">104</text>
<text x="98.5" y="144.4">104</text>
<text x="9.7" y="154.1">C96</text>
<text x="17.4" y="154.1">C97</text>
<text x="25.1" y="154.1">C98</text>
<text x="32.8" y="154.1">C99</text>
<text x="38.6" y="154.1">C100</text>
<text x="44.4" y="154.1">C101</text>
<text x="50.2" y="154.1">C102</text>
<text x="56" y="154.1">C103</text>
<text x="61.8" y="154.1">C104</text>
<text x="67.6" y="154.1">C105</text>
<text x="73.4" y="154.1">C106</text>
<text x="81.1" y="154.1">C108</text>
<text x="88.8" y="154.1">C107</text>
<text x="96.6" y="154.1">C109</text>
<text x="104.3" y="154.1">C110</text>
<text x="112" y="154.1">C111</text>
<text x="119.7" y="154.1">C112</text>
<text x="129.4" y="154.1">C118</text>
<text x="5.8" y="157.9">47uF/6.3V47uF/6.3V47uF/6.3V47uF/6.3V</text>
<text x="38.6" y="159.8">104</text>
<text x="44.4" y="159.8">104</text>
<text x="50.2" y="159.8">104</text>
<text x="56" y="159.8">104</text>
<text x="61.8" y="159.8">104</text>
<text x="67.6" y="159.8">104</text>
<text x="73.4" y="159.8">104</text>
<text x="77.3" y="157.9">47uF/6.3V47uF/6.3V47uF/6.3V47uF/6.3V47uF/6.3V47uF/6.3V</text>
<text x="125.5" y="157.9">47uF/6.3V</text>
</g>
<g font-size="1.7" fill="#00f">
<text x="17" y="44.8" transform="rotate(-90 17 44.8)">+</text>
<text x="17" y="106.6" transform="rotate(-90 17 106.6)">+</text>
<text x="9.2" y="154.8" transform="rotate(-90 9.2 154.8)">+ 1</text>
<text x="17" y="154.8" transform="rotate(-90 17 154.8)">+</text>
<text x="24.7" y="154.8" transform="rotate(-90 24.7 154.8)">+ 1</text>
<text x="32.4" y="154.8" transform="rotate(-90 32.4 154.8)">+ 1</text>
<text x="80.7" y="154.8" transform="rotate(-90 80.7 154.8)">+ 1</text>
<text x="88.4" y="154.8" transform="rotate(-90 88.4 154.8)">+ 1</text>
<text x="96.1" y="154.8" transform="rotate(-90 96.1 154.8)">+ 1</text>
<text x="103.8" y="154.8" transform="rotate(-90 103.8 154.8)">+</text>
<text x="111.5" y="154.8" transform="rotate(-90 111.5 154.8)">+ 1</text>
<text x="119.3" y="154.8" transform="rotate(-90 119.3 154.8)">+ 1</text>
<text x="128.9" y="154.8" transform="rotate(-90 128.9 154.8)">+ 1</text>
</g>
<g font-size="1.7" fill="#f00">
<text x="193.1" y="146.9">GGND</text>
<text x="224" y="146.9">GGND</text>
</g>
<g font-size="1.4">
<text x="38.2" y="1.5">1</text>
<text x="110.6" y="1.5">2</text>
<text x="182.9" y="1.5">3</text>
<text x="255.3" y="1.5">4</text>
<text x=".5" y="26.1">A</text>
<text x="292" y="26.1">A</text>
<text x=".5" y="71.9">B</text>
<text x="292" y="71.9">B</text>
<text x=".5" y="117.8">C</text>
<text x="292" y="117.8">C</text>
<text x=".5" y="163.6">D</text>
<text x="292" y="163.6">D</text>
<text x="38.2" y="186.8">1</text>
<text x="110.6" y="186.8">2</text>
<text x="182.9" y="186.8">3</text>
<text x="255.3" y="186.8">4</text>
</g>
</svg>
